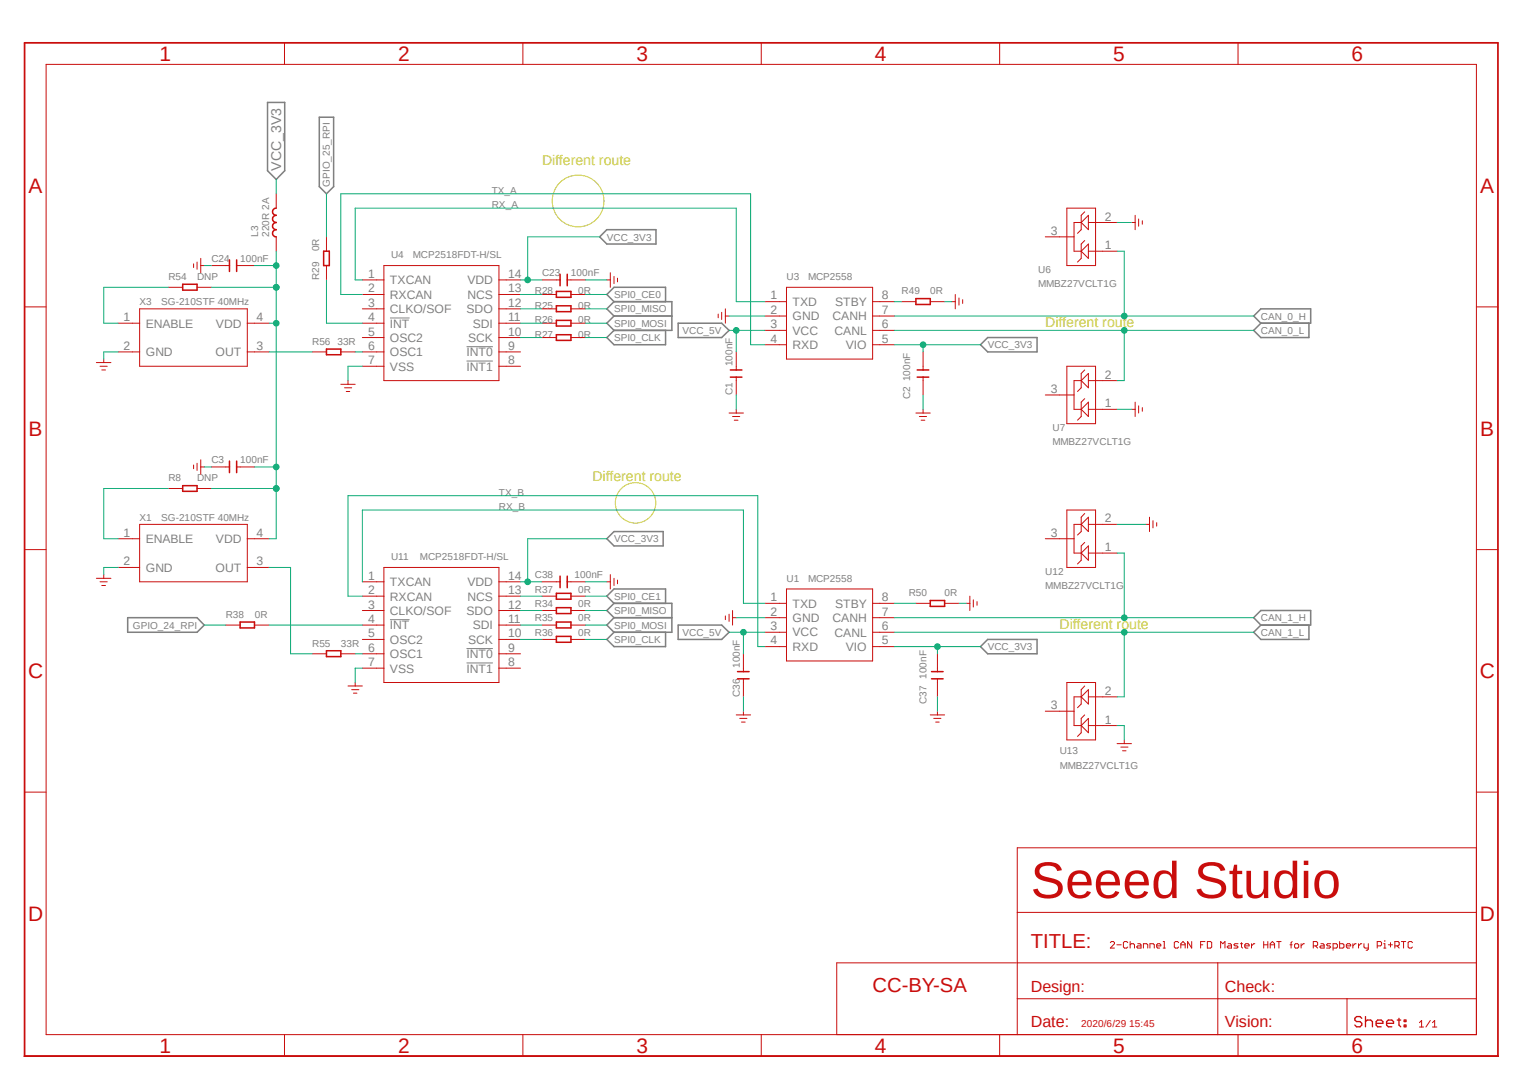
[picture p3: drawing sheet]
<svg xmlns="http://www.w3.org/2000/svg" width="297mm" height="210mm" viewBox="0 0 297 210" stroke-linecap="round" stroke-linejoin="round" font-family="sans-serif">
<path d="M4.2 8l288.7 197.7M292.9 205.6l-.1 .1" fill="none" stroke="#fff" stroke-width=".19"/>
<g fill="none" stroke="#c8c832" stroke-width=".19">
<circle cx="112.5" cy="39.1" r="5"/>
<circle cx="123.7" cy="97.9" r="3.9"/>
</g>
<path d="M75.9 61.9h3.8M90.8 70.3h5.1M90.8 67.5h5.1M75.9 120.6h3.8M90.8 129h5.1M90.8 126.2h5.1" fill="none" stroke="#808080" stroke-width=".19"/>
<g fill="none" stroke="#808080" stroke-width=".3">
<path d="M52.1 19.9h3.3v13.3l-1.6 1.7-1.7-1.7zM62.1 22.8h2.8v13.5l-1.4 1.4-1.4-1.4zM116.7 46.1l1.4-1.4h9.6v2.8h-9.6zM119.5 58.7h11.3v5.6h-11.3M119.5 58.7l-1.4 1.4 1.4 1.4M119.5 58.7l-1.4-1.4 1.4-1.4h10v2.8M119.5 61.5l-1.4 1.4 1.4 1.4M119.5 61.5h11.3M119.5 64.3l-1.4 1.4 1.4 1.4h10v-2.8M132 62.9h8.5l1.4 1.4-1.4 1.4h-8.5zM192.2 65.7h9.6v2.8h-9.6l-1.4-1.4zM244 61.5l1.4-1.4h9.7v2.8h-9.7z"/>
<path d="M245.4 62.9l-1.4 1.4 1.4 1.4h9.4v-2.8M118.1 104.9l1.4-1.4h9.6v2.8h-9.6zM119.5 117.4h11.3v5.7h-11.3M119.5 117.4l-1.4 1.4 1.4 1.4M119.5 117.4l-1.4-1.4 1.4-1.4h10v2.8M24.8 120.2h13.6l1.4 1.5-1.4 1.4h-13.6zM119.5 120.2l-1.4 1.5 1.4 1.4M119.5 120.2h11.3M119.5 123.1l-1.4 1.4 1.4 1.4h10v-2.8M132 121.7h8.5l1.4 1.4-1.4 1.4h-8.5zM192.2 124.5h9.6v2.8h-9.6l-1.4-1.4zM244 120.2l1.4-1.4h9.7v2.9h-9.7z"/>
<path d="M245.4 121.7l-1.4 1.4 1.4 1.4h9.4v-2.8"/>
</g>
<path d="M4.8 205.7v-197.4h286.7v197.4M4.8 205.6h286.7" fill="none" stroke="#c90d0c" stroke-width=".34"/>
<g fill="none" stroke="#c90d0c" stroke-width=".19">
<path d="M9 12.5h278.4v188.9h-278.4zM55.4 8.3v4.2M101.8 8.3v4.2M148.2 8.3v4.2M194.6 8.3v4.2M241 8.3v4.2M53.8 37.7v2.8M4.8 59.7h4.2M32.8 55.9h2.8M37.7 51.4v.7M38.4 55.9h2.7M38.4 51v1.4"/>
<path d="M39.1 51.7h.7M39.1 50.3v2.8M41.1 51.7h3.6M46.1 51.7h3.4M53.8 46.1v2.8M63.5 46.1v2.8M63.5 51.7v2.8M70.5 54.5h4.2M70.5 57.3h4.2M74.7 51.7h22.4v22.4h-22.4zM97.1 54.5h4.2M97.1 57.3h4.2"/>
<path d="M105.5 54.5h3.5M105.5 57.3h2.8M110.4 54.5h3.5M111.1 57.3h2.8M118.1 54.5h.7M118.8 53.1v2.8M119.5 53.8v1.4M120.2 54.1v.8M148.9 58.7h4.2M153.1 55.9h16.7v14h-16.7zM169.8 58.7h4.3M175.5 58.7h2.8"/>
<path d="M181.1 58.7h2.8M185.3 58.7h.6M185.9 57.3v2.8M186.6 58v1.4M187.4 58.3v.8M203.5 46.1h5.5M207.6 40.5h5.6v11.2h-5.6zM210.4 43.3h-1.4v5.6h1.4M210.4 43.3l1.4-1.4v2.8zM210.4 48.9l1.4-1.4v2.8zM211.1 41.2l-.7 .7v2.8l-.7 .7M211.1 46.8l-.7 .7v2.8l-.7 .7"/>
<path d="M211.8 48.9h5.6M211.8 43.3h5.6M220.2 43.3h.7M220.9 41.9v2.8M221.6 42.6v1.4M222.3 43v.6M287.4 59.7h4.1M18.8 70.6h2.8M19.5 71.3h1.4M19.8 72h.7M20.2 69.9v.7M23 62.9h4.2"/>
<path d="M23 68.5h4.2M27.2 60.1h20.9v11.2h-20.9zM48.1 62.9h4.3M48.1 68.5h4.3M60.7 68.5h2.8M66.3 68.5h2.8M66.3 74.8h2.8M67.1 75.5h1.4M67.4 76.2h.7M67.7 74.1v.7M70.5 60.1h4.2M70.5 62.9h4.2"/>
<path d="M70.5 65.7h4.2M70.5 68.5h4.2M70.5 71.3h4.2M97.1 60.1h4.2M97.1 62.9h4.2M97.1 65.7h4.2M97.1 68.5h4.2M97.1 71.3h4.2M105.5 60.1h2.8M105.5 62.9h2.8M105.5 65.7h2.8M111.1 60.1h2.8"/>
<path d="M111.1 62.9h2.8M111.1 65.7h2.8M139.8 61.1v.7M140.5 60.8v1.4M141.2 61.5h.7M141.2 60.1v2.8M143.3 68.5v3.5M143.3 73.4v3.5M143.3 79.7v.7M148.9 61.5h4.2M148.9 64.3h4.2M148.9 67.1h4.2"/>
<path d="M169.8 61.5h4.3M169.8 64.3h4.3M169.8 67.1h4.3M179.7 68.5v3.5M179.7 73.4v3.5M179.7 79.7v.7M203.5 76.9h5.5M207.6 71.3h5.6v11.2h-5.6zM210.4 74.1h-1.4v5.6h1.4M210.4 74.1l1.4-1.4v2.8zM210.4 79.7l1.4-1.4v2.8zM211.1 72l-.7 .7v2.8l-.7 .7"/>
<path d="M211.1 77.6l-.7 .7v2.8l-.7 .7M211.8 74.1h5.6M211.8 79.7h5.6M220.2 79.7h.7M220.9 78.3v2.8M221.6 79v1.4M222.3 79.3v.8M32.8 95.1h2.8M37.7 90.5v.7M38.4 90.2v1.4M38.4 95.1h2.7M39.1 89.5v2.8"/>
<path d="M39.1 90.9h.7M41.1 90.9h3.6M46.1 90.9h3.4M141.9 80.4h2.8M142.6 81.1h1.4M142.9 81.8h.7M178.3 80.4h2.8M178.9 81.1h1.4M179.3 81.8h.7M207.6 99.3h5.6v11.1h-5.6zM211.1 99.9l-.7 .8v2.8l-.7 .6M4.8 107h4.2"/>
<path d="M18.8 112.6h2.8M19.5 113.2h1.4M19.8 114h.7M20.2 111.8v.8M23 110.4h4.2M23 104.9h4.2M27.2 102.1h20.9v11.1h-20.9zM48.1 110.4h4.3M48.1 104.9h4.3M70.5 113.2h4.2M70.5 116h4.2M70.5 118.8h4.2"/>
<path d="M74.7 110.4h22.4v22.4h-22.4zM97.1 113.2h4.2M97.1 116h4.2M97.1 118.8h4.2M105.5 113.2h3.5M105.5 116h2.8M105.5 118.8h2.8M110.4 113.2h3.5M111.1 116h2.8M111.1 118.8h2.8M118.1 113.2h.7M118.8 111.8v2.8"/>
<path d="M119.5 112.6v1.4M120.2 112.9v.7M141.2 119.9v.7M141.9 119.5v1.4M142.6 118.8v2.9M148.9 117.4h4.2M153.1 114.6h16.7v14.1h-16.7zM169.8 117.4h4.3M178.3 117.4h2.8M183.9 117.4h2.7M188 117.4h.8M188.8 116v2.8"/>
<path d="M189.4 116.8v1.4M190.2 117.1v.7M203.5 104.9h5.5M210.4 102.1l1.4-1.4v2.8zM210.4 107.7l1.4-1.4v2.8zM210.4 102.1h-1.4v5.6h1.4M211.1 105.6l-.7 .7v2.8l-.7 .7M211.8 107.7h5.6M211.8 102.1h5.6M223 102.1h.7M223.7 100.7v2.8M224.4 101.3v1.4"/>
<path d="M225.1 101.7v.7M287.4 107h4.1M43.9 121.7h2.8M49.5 121.7h2.9M60.7 127.3h2.8M66.3 127.3h2.8M67.7 133.5h2.8M68.5 134.2h1.3M68.8 134.9h.7M69.1 132.8v.7M70.5 121.7h4.2M70.5 124.5h4.2"/>
<path d="M70.5 127.3h4.2M70.5 130h4.2M97.1 121.7h4.2M97.1 124.5h4.2M97.1 127.3h4.2M97.1 130h4.2M105.5 121.7h2.8M105.5 124.5h2.8M111.1 121.7h2.8M111.1 124.5h2.8M142.6 120.2h.7M143.3 139.1h2.8"/>
<path d="M144 139.8h1.4M144.7 127.3v3.4M144.7 132.1v3.5M144.7 138.4v.7M148.9 120.2h4.2M148.9 123.1h4.2M148.9 125.9h4.2M169.8 120.2h4.3M169.8 123.1h4.3M169.8 125.9h4.3M181.1 139.1h2.8M181.7 139.8h1.4"/>
<path d="M182.5 127.3v3.4M182.5 132.1v3.5M182.5 138.4v.7M203.5 138.4h5.5M207.6 132.8h5.6v11.2h-5.6zM210.4 135.6l1.4-1.4v2.8zM210.4 135.6h-1.4v5.6h1.4M211.1 133.5l-.7 .7v2.8l-.7 .8M211.1 139.1l-.7 .7v2.8l-.7 .7M211.8 135.6h5.6M4.8 154.2h4.2M144.3 140.5h.7"/>
<path d="M182.1 140.5h.7M210.4 141.2l1.4-1.4v2.8zM211.8 141.2h5.6M217.4 144.7h2.8M218.1 145.4h1.4M218.5 146.1h.7M218.8 144v.7M287.4 154.2h4.1M198 177.6h89.4M287.4 165h-89.4v36.4M197.8 187.4h-34.9v14M198 194.4h89.4"/>
<path d="M198 187.4h89.4M216.1 183.5l.2-.2h.4l.2 .2v.2l-.8 .8h.8M217.4 183.9h.8M219.5 183.5l-.2-.2h-.4l-.2 .2v.8l.2 .2h.4l.2-.2M220 183.3v1.2M220 183.9l.2-.2h.4l.2 .2v.6M221.4 183.7h.5l.2 .2v.6h-.7l-.2-.2 .2-.2h.7M222.5 184.5v-.8h.7l.2 .2v.6M223.8 184.5v-.8h.7l.2 .2v.6M225.1 184.1h.8l-.2-.4h-.4l-.2 .2v.4l.2 .2h.4M226.4 184.5h.4M226.4 183.3h.2v1.2"/>
<path d="M229.4 183.5l-.2-.2h-.4l-.2 .2v.8l.2 .2h.4l.2-.2M229.8 183.9h.9M229.8 184.5v-.8l.5-.4 .4 .4v.8M231.9 183.3v1.2l-.8-1.2v1.2M233.7 183.9h.4M234.5 183.3h-.8v1.2M235 183.3h.6l.2 .2v.8l-.2 .2h-.6zM237 187.4v14M237.6 184.5v-1.2l.4 .4 .4-.4v1.2M239.1 183.7h.4l.2 .2v.6h-.6l-.3-.2 .3-.2h.6M241 183.7h-.6l-.2 .2 .8 .4-.3 .2h-.5M241.4 183.7h.5"/>
<path d="M241.6 183.5v.8l.3 .2M242.3 184.1h.8l-.2-.4h-.4l-.2 .2v.4l.2 .2h.4M243.6 183.7v.8M244.2 183.7h-.2l-.4 .4M246 183.9h.8M246 183.3v1.2M246.8 183.3v1.2M247.2 183.9h.9M247.2 184.5v-.8l.4-.4 .5 .4v.8M248.5 183.3h.8M248.9 183.3v1.2M251.1 183.9h.4"/>
<path d="M251.5 183.3l-.2 .2v1M252.1 183.7h.5l.2 .2v.4l-.2 .2h-.5l-.1-.2v-.4zM253.2 183.7v.8M253.9 183.7h-.2l-.5 .4M255.6 184.1h.6l.3-.2v-.4l-.3-.2h-.6v1.2M256 184.1l.5 .4M257.1 183.7h.4l.2 .2v.6h-.6l-.2-.2 .2-.2h.6M259 183.7h-.6l-.2 .2 .8 .4-.2 .2h-.6M259.5 184.5h.6l.2-.2v-.4l-.2-.2h-.6v1.3M260.7 183.3v1.2h.7l.2-.2v-.4l-.2-.2h-.7M262 184.1h.9l-.2-.4h-.4l-.3 .2v.4l.3 .2h.4M262.2 194.4v7"/>
<path d="M263.3 183.7v.8M263.9 183.7h-.2l-.4 .4M264.4 183.7v.8M265 183.7h-.2l-.4 .4M265.5 183.7v.6l.2 .2h.6M266.3 183.7v1l-.4 .3M268.1 184.1h.6l.2-.2v-.4l-.2-.2h-.6v1.2M269.3 184.5h.4M269.3 183.7h.2v.8M269.5 183v.3M270.2 183.9h.8M270.6 183.5v.8"/>
<path d="M271.5 184.1h.6l.2-.2v-.4l-.2-.2h-.6v1.2M271.9 184.1l.4 .4M272.8 183.3h.8M273.2 183.3v1.2M274.9 183.5l-.2-.2h-.4l-.2 .2v.8l.2 .2h.4l.2-.2M276.3 199.1l.4-.5v1.3M276.3 199.9h.8M278.4 198.6l-.9 1.3M278.8 199.9h.9M278.8 199.1l.4-.5v1.3M55.4 201.4v4.3M101.8 201.4v4.3"/>
<path d="M148.2 201.4v4.3M194.6 201.4v4.3M241 201.4v4.3"/>
</g>
<path d="M265 198.2l-.3-.3h-.7l-.3 .3v.3l.3 .3h.7l.3 .4v.3l-.3 .4h-.7l-.3-.4M265.8 197.9v2M265.8 198.8l.3-.3h.7l.3 .3v1.1M267.8 199.2h1.4v-.4l-.4-.3h-.7l-.3 .3v.7l.3 .4h.7M269.9 199.2h1.3v-.4l-.3-.3h-.7l-.3 .3v.7l.3 .4h.7M271.9 198.5h.7M272.3 198.2v1.3l.3 .4M273.3 198.5h.3v.3h-.3zM273.3 199.5h.3v.4h-.3z" fill="none" stroke="#c90d0c" stroke-width=".25"/>
<g fill="none" stroke="#c90d0c" stroke-width=".3">
<path d="M35.6 55.3h2.8v1.2h-2.8zM44.7 50.6v2.2M46.1 50.6v2.2M53.8 40.5a.7 .7 0 0 0-.8 .7 .7 .7 0 0 0 .8 .7 .7 .7 0 0 0-.8 .7 .7 .7 0 0 0 .8 .7 .7 .7 0 0 0-.8 .7 .7 .7 0 0 0 .8 .7 .7 .7 0 0 0-.8 .7 .7 .7 0 0 0 .8 .7M63 48.9h1.1v2.8h-1.1zM108.3 59.5h2.8v1.2h-2.8zM108.3 56.7h2.8v1.2h-2.8zM109 53.4v2.2M110.4 53.4v2.2M178.3 58.1h2.8v1.2h-2.8zM63.5 67.9h2.8v1.1h-2.8zM108.3 62.4h2.8v1.1h-2.8z"/>
<path d="M108.3 65.2h2.8v1.1h-2.8zM142.2 73.4h2.2M142.2 72h2.2M178.5 73.4h2.3M178.5 72h2.3M35.6 94.5h2.8v1.1h-2.8zM44.7 89.7v2.3M46.1 89.7v2.3M108.3 115.5h2.8v1.1h-2.8zM108.3 118.3h2.8v1.1h-2.8zM109 112.1v2.3M110.4 112.1v2.3"/>
<path d="M181.1 116.9h2.8v1.1h-2.8zM46.7 121.1h2.8v1.1h-2.8zM63.5 126.7h2.8v1.1h-2.8zM108.3 121.1h2.8v1.1h-2.8zM108.3 123.9h2.8v1.1h-2.8zM143.6 132.1h2.2M143.6 130.7h2.2M181.3 132.1h2.3M181.3 130.7h2.3"/>
</g>
<g fill="none" stroke="#0dab76" stroke-width=".19">
<path d="M39.8 51.7h1.3M113.9 54.5h4.2M183.9 58.7h1.4M217.4 43.3h2.8M23 68.5h-2.8v1.4M70.5 71.3h-2.8v2.8M141.9 61.5h7M141.9 64.3h7M143.3 64.3v4.2M143.3 76.9v2.8M179.7 76.9v2.8M217.4 79.7h2.8"/>
<path d="M39.8 90.9h1.3M23 110.4h-2.8v1.4M113.9 113.2h4.2M186.6 117.4h1.4M217.4 102.1h5.6M70.5 130h-1.4v2.8M143.3 120.2h5.6M144.7 135.6v2.8M182.5 135.6v2.8M217.4 141.2h1.4v2.8"/>
</g>
<circle cx="143.3" cy="64.3" r=".55" fill="#0dab76"/>
<g fill="none" stroke="#0dab76" stroke-width=".19">
<path d="M141.9 123.1h7M144.7 123.1v4.2"/>
<circle cx="143.3" cy="64.3" r=".55"/>
</g>
<circle cx="144.7" cy="123.1" r=".55" fill="#0dab76"/>
<g fill="none" stroke="#0dab76" stroke-width=".19">
<path d="M174.1 67.1h16.7M179.7 67.1v1.4"/>
<circle cx="144.7" cy="123.1" r=".55"/>
</g>
<circle cx="179.7" cy="67.1" r=".55" fill="#0dab76"/>
<g fill="none" stroke="#0dab76" stroke-width=".19">
<path d="M101.3 54.5h4.2M116.7 46.1h-14v8.4"/>
<circle cx="179.7" cy="67.1" r=".55"/>
</g>
<circle cx="102.7" cy="54.5" r=".55" fill="#0dab76"/>
<g fill="none" stroke="#0dab76" stroke-width=".19">
<path d="M174.1 125.9h16.7M182.5 125.9v1.4"/>
<circle cx="102.7" cy="54.5" r=".55"/>
</g>
<circle cx="182.5" cy="125.9" r=".55" fill="#0dab76"/>
<g fill="none" stroke="#0dab76" stroke-width=".19">
<path d="M101.3 113.2h4.2M118.1 104.9h-15.4v8.3"/>
<circle cx="182.5" cy="125.9" r=".55"/>
</g>
<circle cx="102.7" cy="113.2" r=".55" fill="#0dab76"/>
<g fill="none" stroke="#0dab76" stroke-width=".19">
<path d="M53.8 34.9v2.8M63.5 37.7v8.4M63.5 54.5v8.4h7M70.5 57.3h-4.2v-19.6h79.8v29.4h2.8M70.5 54.5h-1.4v-14h74.2v18.2h5.6M101.3 57.3h4.2M113.9 57.3h4.2M217.4 48.9h1.4v12.6M52.4 68.5h8.3M101.3 62.9h4.2M101.3 60.1h4.2M101.3 65.7h4.2"/>
<path d="M113.9 62.9h4.2M113.9 60.1h4.2M113.9 65.7h4.2M174.1 61.5h69.9M101.3 118.8h4.2M101.3 116h4.2M113.9 118.8h4.2M39.8 121.7h4.1M52.4 121.7h18.1M101.3 121.7h4.2M101.3 124.5h4.2M113.9 121.7h4.2"/>
<path d="M113.9 124.5h4.2"/>
<circle cx="102.7" cy="113.2" r=".55"/>
</g>
<circle cx="218.8" cy="61.5" r=".55" fill="#0dab76"/>
<g fill="none" stroke="#0dab76" stroke-width=".19">
<path d="M174.1 64.3h69.9M218.8 64.3v9.8h-1.4"/>
<circle cx="218.8" cy="61.5" r=".55"/>
</g>
<circle cx="218.8" cy="64.3" r=".55" fill="#0dab76"/>
<g fill="none" stroke="#0dab76" stroke-width=".19">
<path d="M217.4 107.7h1.4v12.5M174.1 120.2h69.9"/>
<circle cx="218.8" cy="64.3" r=".55"/>
</g>
<circle cx="218.8" cy="120.2" r=".55" fill="#0dab76"/>
<g fill="none" stroke="#0dab76" stroke-width=".19">
<path d="M174.1 123.1h69.9M218.8 123.1v12.5h-1.4"/>
<circle cx="218.8" cy="120.2" r=".55"/>
</g>
<circle cx="218.8" cy="123.1" r=".55" fill="#0dab76"/>
<g fill="none" stroke="#0dab76" stroke-width=".19">
<path d="M32.8 55.9h-12.6v7h2.8M174.1 58.7h1.4M69.1 68.5h1.4M32.8 95.1h-12.6v9.8h2.8M41.1 95.1h12.7M53.8 90.9v14h-1.4M52.4 110.4h4.2v16.9h4.1M70.5 113.2v-13.9h74.2v18.1h4.2M70.5 116h-2.8v-19.5h79.8v29.4h1.4M174.1 117.4h4.2M69.1 127.3h1.4"/>
<circle cx="218.8" cy="123.1" r=".55"/>
</g>
<circle cx="53.8" cy="95.1" r=".55" fill="#0dab76"/>
<g fill="none" stroke="#0dab76" stroke-width=".19">
<path d="M49.5 90.9h4.3"/>
<circle cx="53.8" cy="95.1" r=".55"/>
</g>
<circle cx="53.8" cy="95.1" r=".55" fill="#0dab76"/>
<circle cx="53.8" cy="95.1" r=".55" fill="none" stroke="#0dab76" stroke-width=".19"/>
<circle cx="53.8" cy="90.9" r=".55" fill="#0dab76"/>
<g fill="none" stroke="#0dab76" stroke-width=".19">
<path d="M41.1 55.9h12.7M53.8 48.9v14h-1.4"/>
<circle cx="53.8" cy="90.9" r=".55"/>
</g>
<circle cx="53.8" cy="55.9" r=".55" fill="#0dab76"/>
<g fill="none" stroke="#0dab76" stroke-width=".19">
<path d="M49.5 51.7h4.3"/>
<circle cx="53.8" cy="55.9" r=".55"/>
</g>
<circle cx="53.8" cy="55.9" r=".55" fill="#0dab76"/>
<circle cx="53.8" cy="55.9" r=".55" fill="none" stroke="#0dab76" stroke-width=".19"/>
<circle cx="53.8" cy="51.7" r=".55" fill="#0dab76"/>
<g fill="none" stroke="#0dab76" stroke-width=".19">
<path d="M53.8 62.9v28"/>
<circle cx="53.8" cy="51.7" r=".55"/>
</g>
<circle cx="53.8" cy="62.9" r=".55" fill="#0dab76"/>
<g fill="none" stroke="#0dab76" stroke-width=".19">
<path d="M113.9 116h4.2"/>
<circle cx="53.8" cy="62.9" r=".55"/>
</g>
<text font-size="10" fill="#c90d0c" x="200.6" y="174.8">Seeed Studio</text>
<g font-size="4.1" fill="#c90d0c">
<text x="31.1" y="11.9">1</text>
<text x="77.5" y="11.9">2</text>
<text x="123.9" y="11.9">3</text>
<text x="170.3" y="11.9">4</text>
<text x="216.7" y="11.9">5</text>
<text x="263.1" y="11.9">6</text>
<text x="5.5" y="37.6">A</text>
<text x="288.1" y="37.6">A</text>
<text x="5.5" y="84.8">B</text>
<text x="288.1" y="84.8">B</text>
<text x="5.5" y="132">C</text>
<text x="288" y="132">C</text>
<text x="5.5" y="179.2">D</text>
<text x="288" y="179.2">D</text>
<text x="31.1" y="204.9">1</text>
<text x="77.5" y="204.9">2</text>
<text x="123.9" y="204.9">3</text>
<text x="170.3" y="204.9">4</text>
<text x="216.7" y="204.9">5</text>
<text x="263.1" y="204.9">6</text>
</g>
<g font-size="3.9" fill="#c90d0c">
<text x="200.6" y="184.6">TITLE:</text>
<text x="169.8" y="193">CC-BY-SA</text>
</g>
<g font-size="3.1" fill="#c90d0c">
<text x="200.6" y="193">Design:</text>
<text x="238.4" y="193">Check:</text>
<text x="200.6" y="200">Date:</text>
<text x="238.4" y="200">Vision:</text>
</g>
<text font-size="2.8" fill="#808080" x="54.7" y="33.2" transform="rotate(-90 54.7 33.2)">VCC_3V3</text>
<g font-size="2.8" fill="#c8c832">
<text x="105.5" y="32.1">Different route</text>
<text x="203.5" y="63.6">Different route</text>
<text x="115.3" y="93.7">Different route</text>
<text x="206.2" y="122.3">Different route</text>
</g>
<g font-size="2.4" fill="#808080">
<text x="204.5" y="45.7">3</text>
<text x="215" y="42.9">2</text>
<text x="215" y="48.5">1</text>
<text x="71.6" y="54.1">1</text>
<text x="71.6" y="56.9">2</text>
<text x="71.6" y="59.7">3</text>
<text x="75.9" y="55.3">TXCAN</text>
<text x="75.9" y="58.1">RXCAN</text>
<text x="91" y="58.2">NCS</text>
<text x="91" y="55.4">VDD</text>
<text x="98.9" y="59.7">12</text>
<text x="98.9" y="56.9">13</text>
<text x="98.9" y="54.1">14</text>
<text x="150" y="58.3">1</text>
<text x="154.3" y="59.5">TXD</text>
<text x="162.5" y="59.6">STBY</text>
<text x="171.7" y="58.3">8</text>
<text x="24" y="62.5">1</text>
<text x="28.4" y="63.8">ENABLE</text>
<text x="42" y="63.8">VDD</text>
<text x="50" y="62.5">4</text>
<text x="71.6" y="62.5">4</text>
<text x="71.6" y="65.3">5</text>
<text x="75.9" y="61">CLKO/SOF</text>
<text x="75.9" y="63.8">INT</text>
<text x="90.8" y="61">SDO</text>
<text x="92" y="63.8">SDI</text>
<text x="98.9" y="65.3">10</text>
<text x="98.9" y="62.5">11</text>
<text x="150" y="61.1">2</text>
<text x="150" y="63.9">3</text>
<text x="154.3" y="62.4">GND</text>
<text x="154.3" y="65.2">VCC</text>
<text x="162.1" y="62.4">CANH</text>
<text x="162.4" y="65.2">CANL</text>
<text x="171.7" y="63.9">6</text>
<text x="171.7" y="61.1">7</text>
<text x="24" y="68.1">2</text>
<text x="28.4" y="69.3">GND</text>
<text x="42" y="69.3">OUT</text>
<text x="50" y="68.1">3</text>
<text x="71.6" y="68.1">6</text>
<text x="71.6" y="70.9">7</text>
<text x="75.9" y="66.5">OSC2</text>
<text x="75.9" y="69.3">OSC1</text>
<text x="90.8" y="69.3">INT0</text>
<text x="91.1" y="66.5">SCK</text>
<text x="98.9" y="70.9">8</text>
<text x="98.9" y="68.1">9</text>
<text x="150" y="66.7">4</text>
<text x="154.3" y="67.9">RXD</text>
<text x="164.6" y="67.9">VIO</text>
<text x="171.7" y="66.7">5</text>
<text x="75.9" y="72.1">VSS</text>
<text x="90.8" y="72.1">INT1</text>
<text x="204.5" y="76.5">3</text>
<text x="215" y="73.7">2</text>
<text x="215" y="79.3">1</text>
<text x="215" y="101.7">2</text>
<text x="24" y="104.5">1</text>
<text x="28.4" y="105.7">ENABLE</text>
<text x="42" y="105.7">VDD</text>
<text x="50" y="104.5">4</text>
<text x="204.5" y="104.5">3</text>
<text x="215" y="107.3">1</text>
<text x="24" y="110.1">2</text>
<text x="28.4" y="111.3">GND</text>
<text x="42" y="111.3">OUT</text>
<text x="50" y="110.1">3</text>
<text x="71.6" y="112.9">1</text>
<text x="98.9" y="112.9">14</text>
<text x="71.6" y="115.7">2</text>
<text x="71.6" y="118.4">3</text>
<text x="75.9" y="114.1">TXCAN</text>
<text x="75.9" y="116.9">RXCAN</text>
<text x="75.9" y="119.7">CLKO/SOF</text>
<text x="90.8" y="119.7">SDO</text>
<text x="91" y="116.9">NCS</text>
<text x="91" y="114.1">VDD</text>
<text x="98.9" y="118.4">12</text>
<text x="98.9" y="115.7">13</text>
<text x="150" y="117.1">1</text>
<text x="150" y="119.8">2</text>
<text x="154.3" y="118.3">TXD</text>
<text x="162.5" y="118.3">STBY</text>
<text x="171.7" y="119.8">7</text>
<text x="171.7" y="117.1">8</text>
<text x="71.6" y="121.2">4</text>
<text x="71.6" y="124">5</text>
<text x="75.9" y="122.5">INT</text>
<text x="75.9" y="125.3">OSC2</text>
<text x="91.1" y="125.3">SCK</text>
<text x="92" y="122.5">SDI</text>
<text x="98.9" y="124">10</text>
<text x="98.9" y="121.2">11</text>
<text x="150" y="122.6">3</text>
<text x="150" y="125.4">4</text>
<text x="154.3" y="121.1">GND</text>
<text x="154.3" y="123.9">VCC</text>
<text x="162.1" y="121.1">CANH</text>
<text x="162.4" y="123.9">CANL</text>
<text x="171.7" y="125.4">5</text>
<text x="171.7" y="122.6">6</text>
<text x="71.6" y="126.8">6</text>
<text x="71.6" y="129.7">7</text>
<text x="75.9" y="128.1">OSC1</text>
<text x="75.9" y="130.9">VSS</text>
<text x="90.8" y="130.9">INT1</text>
<text x="90.8" y="128.1">INT0</text>
<text x="98.9" y="129.7">8</text>
<text x="98.9" y="126.8">9</text>
<text x="154.3" y="126.7">RXD</text>
<text x="164.6" y="126.7">VIO</text>
<text x="215" y="135.3">2</text>
<text x="204.5" y="138">3</text>
<text x="215" y="140.8">1</text>
</g>
<g font-size="1.9" fill="#808080">
<text x="64.2" y="36.3" transform="rotate(-90 64.2 36.3)">GPIO_25_RPI</text>
<text x="95.7" y="37.7">TX_A</text>
<text x="95.7" y="40.5">RX_A</text>
<text x="50.2" y="46.1" transform="rotate(-90 50.2 46.1)">L3</text>
<text x="52.4" y="46.1" transform="rotate(-90 52.4 46.1)">220R 2A</text>
<text x="118.1" y="46.8">VCC_3V3</text>
<text x="41.1" y="51">C24</text>
<text x="46.7" y="51">100nF</text>
<text x="62.1" y="48.9" transform="rotate(-90 62.1 48.9)">0R</text>
<text x="76.1" y="50.3">U4</text>
<text x="80.3" y="50.3">MCP2518FDT-H/SL</text>
<text x="105.5" y="53.8">C23</text>
<text x="111.1" y="53.8">100nF</text>
<text x="202.1" y="53.1">U6</text>
<text x="27.2" y="59.4">X3</text>
<text x="31.4" y="59.4">SG-210STF 40MHz</text>
<text x="32.8" y="54.5">R54</text>
<text x="38.4" y="54.5">DNP</text>
<text x="62.1" y="54.5" transform="rotate(-90 62.1 54.5)">R29</text>
<text x="104.1" y="57.3">R28</text>
<text x="112.5" y="57.3">0R</text>
<text x="119.5" y="58">SPI0_CE0</text>
<text x="153.1" y="54.5">U3</text>
<text x="157.3" y="54.5">MCP2558</text>
<text x="175.5" y="57.3">R49</text>
<text x="181.1" y="57.3">0R</text>
<text x="202.1" y="55.9">MMBZ27VCLT1G</text>
<text x="104.1" y="60.1">R25</text>
<text x="104.1" y="62.9">R26</text>
<text x="104.1" y="65.7">R27</text>
<text x="112.5" y="60.1">0R</text>
<text x="112.5" y="62.9">0R</text>
<text x="112.5" y="65.7">0R</text>
<text x="119.5" y="63.6">SPI0_MOSI</text>
<text x="119.5" y="60.8">SPI0_MISO</text>
<text x="132.8" y="65">VCC_5V</text>
<text x="245.4" y="62.2">CAN_0_H</text>
<text x="245.4" y="65">CAN_0_L</text>
<text x="60.7" y="67.1">R56</text>
<text x="65.7" y="67.1">33R</text>
<text x="119.5" y="66.4">SPI0_CLK</text>
<text x="142.6" y="71.3" transform="rotate(-90 142.6 71.3)">100nF</text>
<text x="192.2" y="67.8">VCC_3V3</text>
<text x="142.6" y="76.9" transform="rotate(-90 142.6 76.9)">C1</text>
<text x="177.1" y="77.7" transform="rotate(-90 177.1 77.7)">C2</text>
<text x="177.1" y="74.2" transform="rotate(-90 177.1 74.2)">100nF</text>
<text x="204.9" y="83.9">U7</text>
<text x="204.9" y="86.7">MMBZ27VCLT1G</text>
<text x="32.8" y="93.7">R8</text>
<text x="38.4" y="93.7">DNP</text>
<text x="41.1" y="90.2">C3</text>
<text x="46.7" y="90.2">100nF</text>
<text x="27.2" y="101.3">X1</text>
<text x="31.4" y="101.3">SG-210STF 40MHz</text>
<text x="97.1" y="96.5">TX_B</text>
<text x="97.1" y="99.3">RX_B</text>
<text x="119.5" y="105.6">VCC_3V3</text>
<text x="76.1" y="109.1">U11</text>
<text x="81.7" y="109.1">MCP2518FDT-H/SL</text>
<text x="104.1" y="112.6">C38</text>
<text x="111.8" y="112.6">100nF</text>
<text x="153.1" y="113.2">U1</text>
<text x="157.3" y="113.2">MCP2558</text>
<text x="203.5" y="111.8">U12</text>
<text x="104.1" y="118.2">R34</text>
<text x="104.1" y="115.4">R37</text>
<text x="112.5" y="118.2">0R</text>
<text x="112.5" y="115.4">0R</text>
<text x="119.5" y="119.5">SPI0_MISO</text>
<text x="119.5" y="116.8">SPI0_CE1</text>
<text x="176.9" y="116">R50</text>
<text x="183.9" y="116">0R</text>
<text x="203.5" y="114.6">MMBZ27VCLT1G</text>
<text x="25.9" y="122.3">GPIO_24_RPI</text>
<text x="43.9" y="120.3">R38</text>
<text x="49.6" y="120.3">0R</text>
<text x="60.7" y="125.9">R55</text>
<text x="66.3" y="125.9">33R</text>
<text x="104.1" y="120.9">R35</text>
<text x="104.1" y="123.7">R36</text>
<text x="112.5" y="120.9">0R</text>
<text x="112.5" y="123.7">0R</text>
<text x="119.5" y="122.3">SPI0_MOSI</text>
<text x="119.5" y="125.1">SPI0_CLK</text>
<text x="132.8" y="123.7">VCC_5V</text>
<text x="245.4" y="120.9">CAN_1_H</text>
<text x="245.4" y="123.7">CAN_1_L</text>
<text x="144" y="130" transform="rotate(-90 144 130)">100nF</text>
<text x="192.2" y="126.5">VCC_3V3</text>
<text x="144" y="135.6" transform="rotate(-90 144 135.6)">C36</text>
<text x="180.3" y="137" transform="rotate(-90 180.3 137)">C37</text>
<text x="180.3" y="132.1" transform="rotate(-90 180.3 132.1)">100nF</text>
<text x="206.2" y="149.6">MMBZ27VCLT1G</text>
<text x="206.2" y="146.8">U13</text>
</g>
<text font-size="1.9" fill="#c90d0c" x="210.4" y="200">2020/6/29 15:45</text>
</svg>
